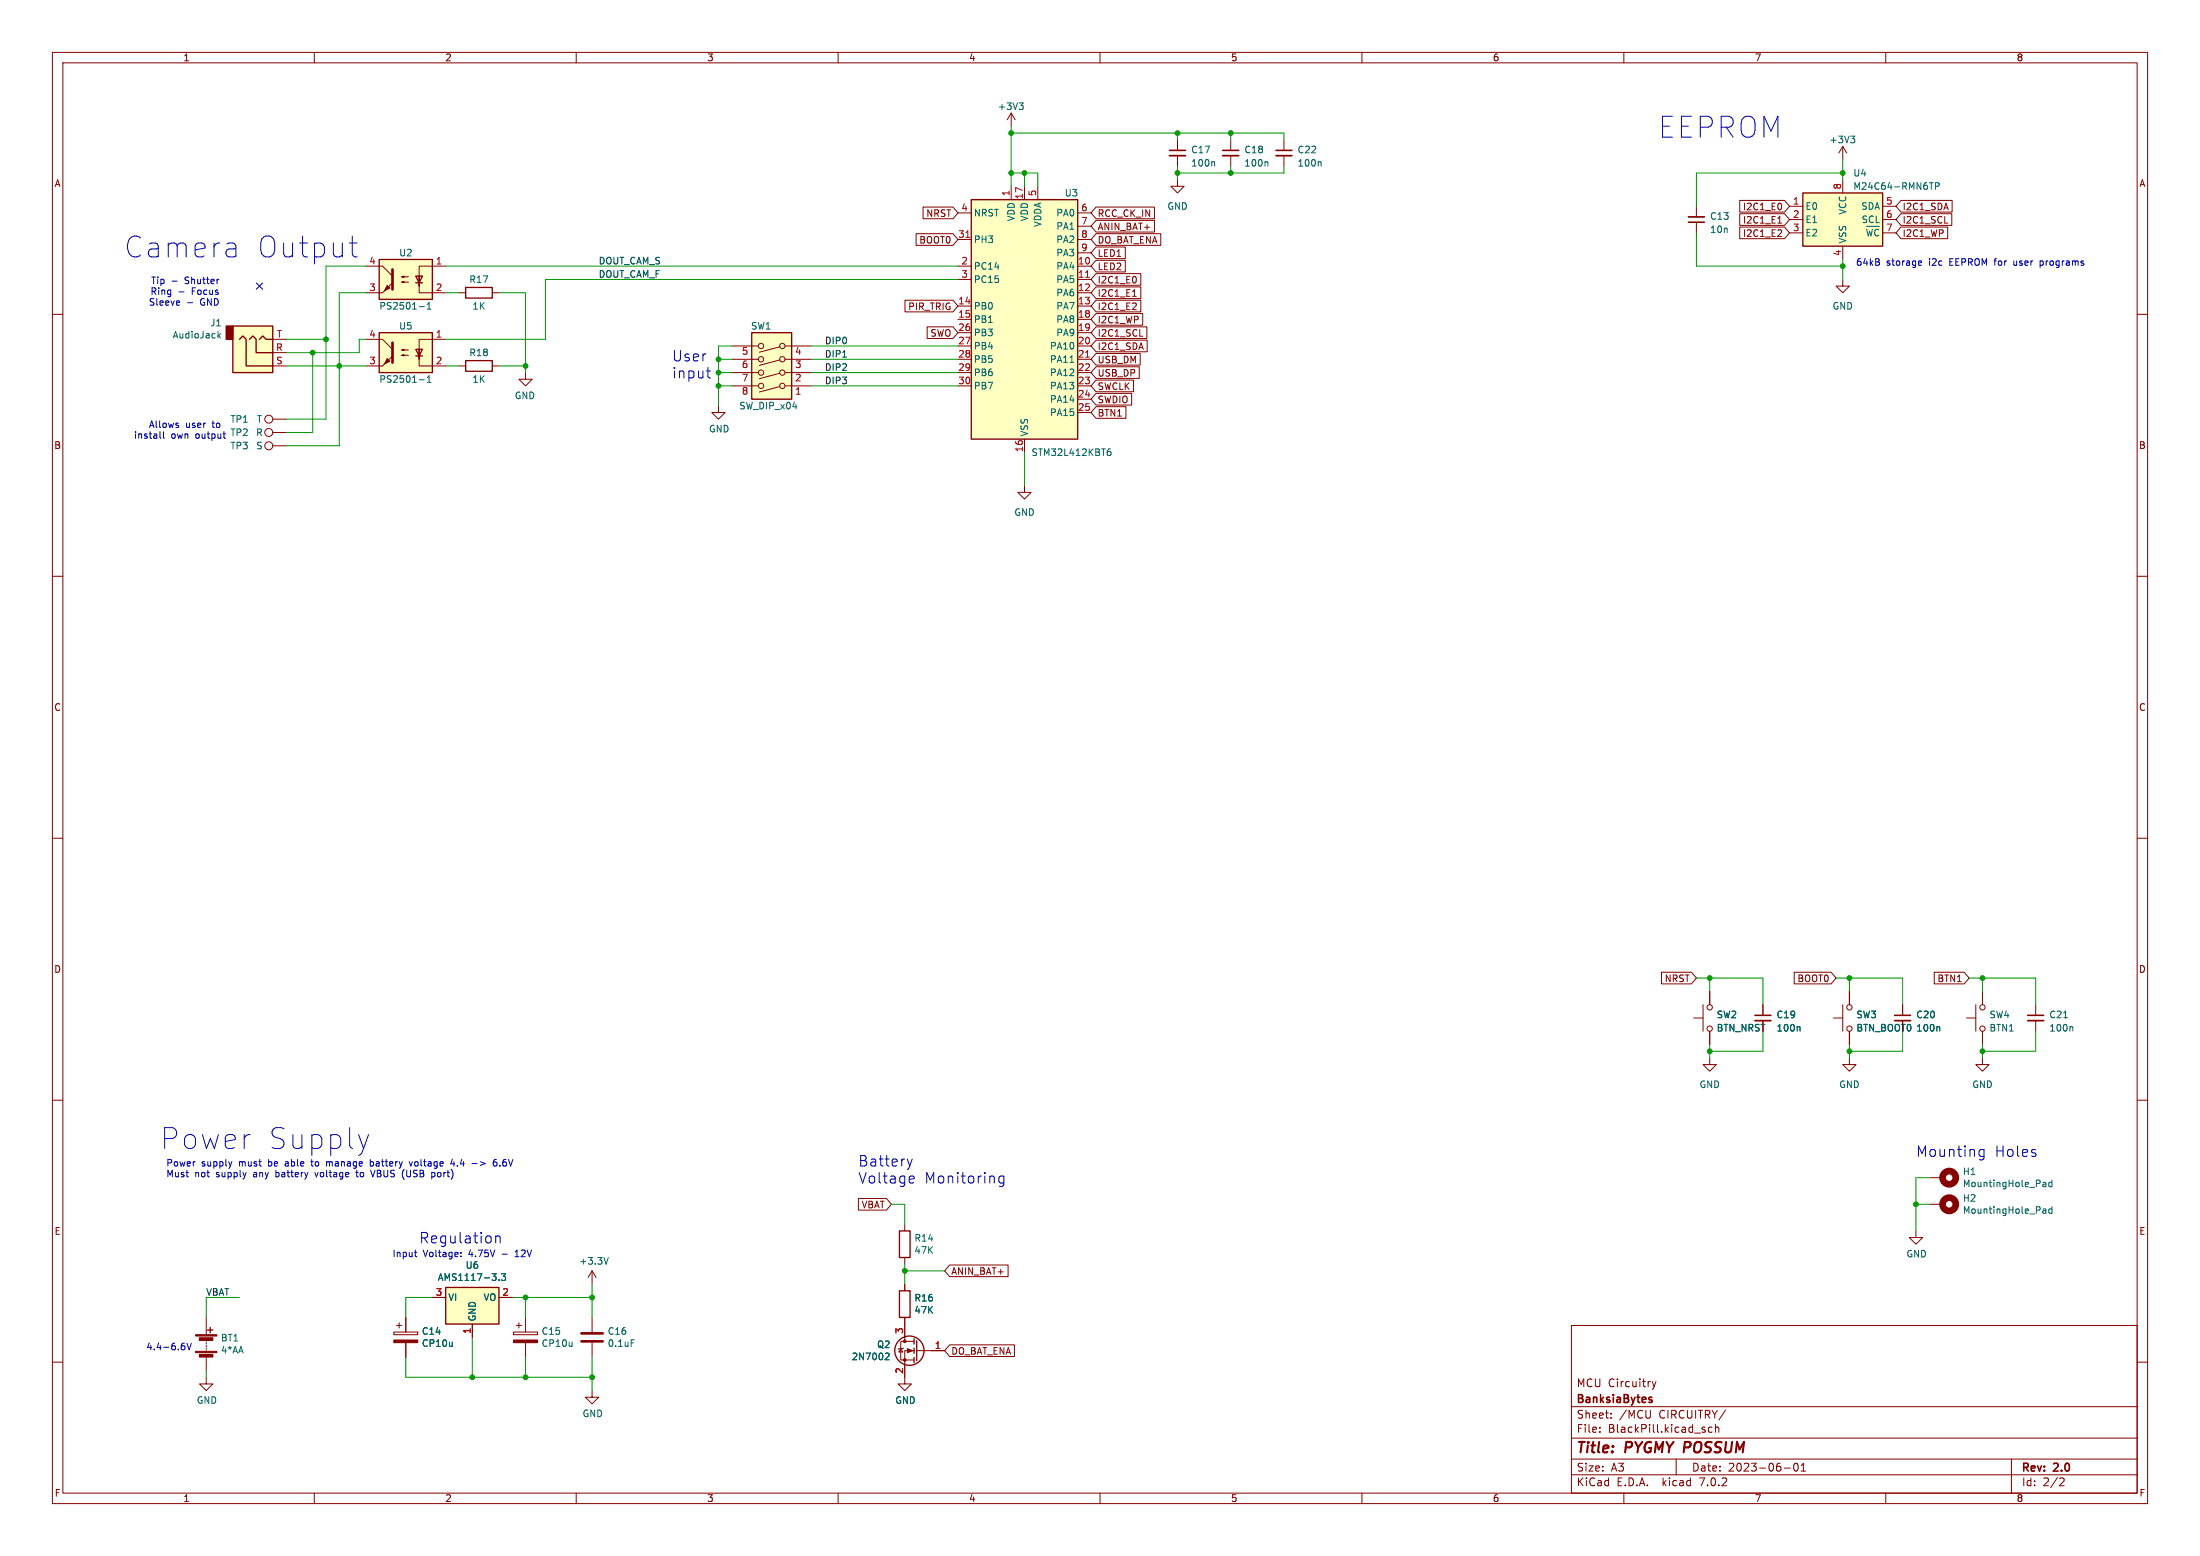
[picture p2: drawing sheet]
<svg xmlns="http://www.w3.org/2000/svg" width="420mm" height="297mm" viewBox="0 0 420 297" stroke-linecap="round" stroke-linejoin="round" font-family="sans-serif">
<g fill="none" stroke="#840000" stroke-width=".19">
<path d="M10 10h400v277h-400zM12 12h396v273h-396zM60 10v2M110 10v2M160 10v2M210 10v2M260 10v2M310 10v2M360 10v2M176.2 39.5h5.7l1 1.1-1 1.2h-5.7zM193 21.6v2.5M193 35.6v2.5"/>
<path d="M193 21.6l-.7 1.3M193 21.6l.8 1.3M195.6 35.6v2.5M198.1 35.6v2.5M209.2 39.5h11.2v2.3h-11.2l-.9-1.2zM224.8 34.3v1.3h1.3l-1.3 1.2-1.3-1.2h1.3M224.8 26.7v2M224.8 29.7v2.1M234.9 26.7v2M234.9 29.7v2.1M245.1 26.7v2M245.1 29.7v2.1"/>
<path d="M323.8 39.4v2M332.1 38.3h8.6l.9 1.1-.9 1.1h-8.6zM340 38.9l.1 .4-.1 .6M341.6 39.4h2.6M351.8 27.9l-.8 1.3M351.8 27.9v2.6M351.8 34.3v2.5M351.8 27.9l.8 1.3M359.4 39.4h2.5M362.9 38.3h9.8v2.2h-9.8l-1-1.1zM10 60h2M69.8 50.8h3.2l1.9 1.9"/>
<path d="M69.8 55.9h3.2M76.7 53.8l.4-.1v.3l-.4-.2h1.3M76.7 52.8l.4-.1v.3l-.4-.2h1.3M80 54v1.9h5.1M85.1 50.8h-5.1v3.8v-1.9M87.6 55.9h1.3M94 55.9h1.2M172.8 57.3h9.1l1 1.1-1 1.1h-9.1zM174.9 44.6h7l1 1.1-1 1.1h-7zM182.9 50.8h2.5M182.9 53.3h2.5M182.9 58.4h2.5"/>
<path d="M182.9 45.7h2.5M182.9 40.6h2.5M205.7 55.9h2.6M205.7 50.8h2.6M205.7 53.3h2.6M205.7 58.4h2.6M205.7 45.7h2.6M205.7 40.6h2.6M205.7 43.2h2.6M205.7 48.3h2.6M209.2 49.7h5.6v2.2h-5.6l-.9-1.1zM209.2 44.6h12.4v2.2h-12.4l-.9-1.1z"/>
<path d="M209.2 42.1h11.2v2.2h-11.2l-.9-1.1zM209.2 54.8h8.6v2.2h-8.6l-.9-1.1zM209.2 52.2h8.6v2.3h-8.6l-.9-1.2zM209.2 57.3h8.6v2.2h-8.6l-.9-1.1zM209.2 47.1h5.6v2.3h-5.6l-.9-1.1zM209.2 59.8h9v2.3h-9l-.9-1.1zM216.2 56.6h.7M323.8 42.4v2.1M332.1 43.3h8.6l.9 1.2-.9 1.1h-8.6zM332.1 40.8h8.6l.9 1.1-.9 1.1h-8.6zM339.4 42.6h.7M340 43.9l.1 .2v.3l-.8 .7h.8"/>
<path d="M341.6 41.9h2.6M341.6 44.5h2.6M351.8 53.3v1.3h1.3l-1.3 1.3-1.3-1.3h1.3M351.8 47v2.5M359.4 41.9h2.5M359.4 44.5h2.5M362.9 40.8h9.7v2.2h-9.7l-1-1.1zM362.9 43.3h8.9v2.3h-8.9l-1-1.1zM408 60h2M52.1 67.3h2.5M52.1 69.9h2.5M52.1 64.8h2.5"/>
<path d="M69.8 69.9h3.2M69.8 64.8h3.2l1.9 1.9M76.7 67.8l.4-.1v.2l-.4-.1h1.3M76.7 66.8l.4-.1v.2l-.4-.1h1.3M80 67.9v2h5.1M85.1 64.8h-5.1v3.8v-1.9M87.6 69.9h1.3M94 69.9h1.2M100.3 71.1v1.3h-1.2l1.2 1.3 1.3-1.3h-1.3M137.2 77.5v1.2h1.2l-1.2 1.3-1.3-1.3h1.3M139.7 73.7h5.1M139.7 71.1h5.1"/>
<path d="M139.7 68.6h5.1M139.7 66h5.1M148.8 66.2l-3.8 1M148.8 68.7l-3.8 1M148.8 71.2l-3.8 1.1M148.8 73.8l-3.8 1M149.9 73.7h5M149.9 71.1h5M149.9 68.6h5M149.9 66h5M177 62.4h4.9l1 1.1-1 1.1h-4.9zM182.9 73.7h2.5"/>
<path d="M182.9 71.1h2.5M182.9 68.6h2.5M182.9 66h2.5M182.9 61h2.5M182.9 63.5h2.5M205.7 73.7h2.6M205.7 71.1h2.6M205.7 68.6h2.6M205.7 66h2.6M205.7 61h2.6M205.7 63.5h2.6M205.7 76.2h2.6"/>
<path d="M205.7 78.7h2.6M209.2 75.1h6.8v2.2h-6.8l-.9-1.1zM209.2 77.6h5.7v2.3h-5.7l-.9-1.2zM209.2 72.5h7.2v2.3h-7.2l-.9-1.1zM209.2 62.4h9.7v2.2h-9.7l-.9-1.1zM209.2 64.9h9.8v2.3h-9.8l-.9-1.2zM209.2 67.5h8.5v2.2h-8.5l-.9-1.1zM209.2 70h8.3v2.2h-8.3l-.9-1.1zM52.1 80h2.5M52.1 85.1h2.5M52.1 82.6h2.5M195.6 92.7v1.3h1.2l-1.2 1.3-1.3-1.3h1.3"/>
<path d="M195.6 83.8v2.6M10 110h2M408 110h2M10 160h2M408 160h2M317.2 185.6h5.7l.9 1.1-.9 1.1h-5.7zM323.3 194.3h1.8M325.1 191.8v5.1M326.4 189.2v2.6M326.4 196.9v2.5M336.5 191.8v2M336.5 194.8v2.1"/>
<path d="M342.5 185.6h7.1l.9 1.1-.9 1.1h-7.1zM350 194.3h1.8M351.8 191.8v5.1M353.1 189.2v2.6M353.1 196.9v2.5M363.2 191.8v2M363.2 194.8v2.1M369.3 185.6h5.7l.9 1.1-.9 1.1h-5.7zM375.4 194.3h1.8M377.2 191.8v5.1M378.5 189.2v2.6M378.5 196.9v2.5"/>
<path d="M388.6 191.8v2M388.6 194.8v2.1M10 210h2M326.4 201.9v1.3h1.3l-1.3 1.3-1.3-1.3h1.3M353.1 201.9v1.3h1.2l-1.2 1.3-1.3-1.3h1.3M378.5 201.9v1.3h1.2l-1.2 1.3-1.3-1.3h1.3M408 210h2M163.9 228.8h5.3l1 1.1-1 1.1h-5.3zM172.7 233.7v1.2M365.8 234.9v1.3h1.2l-1.2 1.3-1.3-1.3h1.3M368.3 224.8h2.5M368.3 229.9h2.5"/>
<path d="M10 260h2M39.4 251.5v3.3M39.4 255.8v.2M39.4 256.3v.2M39.4 256.8v.2M39.4 257.3v.3M39.4 257.8v.3M39.4 259.1v2.5M75.2 254.3h4.6v.5h-4.6zM75.7 253h1M76.2 252.5v1M77.5 251.5v2.8"/>
<path d="M77.5 256.3v2.8M82.5 247.6h2.6M90.2 252.7v2.6M95.2 247.6h2.6M98 254.3h4.6v.5h-4.6zM98.6 253h1M99.1 252.5v1M100.3 251.5v2.8M100.3 256.3v2.8M113 242.6l-.7 1.2M113 242.6v2.5M113 251.5v2.8"/>
<path d="M113 256.3v2.8M113 242.6l.8 1.2M172 257.4l.3 .7h-.7zM172.5 257.3l-1.1 .3M172.7 240v1.3M172.7 245.1v1.3M172.7 251.5v4.5M174.5 257.8h-1.8v6.4h1.3l-1.3 1.2-1.3-1.2h1.3M174.5 256h-2.5v3.6h2.5M175 257.8h5.3M181.3 256.7h12.4v2.2h-12.4l-1-1.1zM181.3 241.5h11.2v2.2h-11.2l-1-1.1z"/>
<path d="M300 253h108v32h-108zM408 260h2M39.4 262.9v1.3h1.2l-1.2 1.2-1.3-1.2h1.3M113 265.4v1.3h1.3l-1.3 1.3-1.2-1.3h1.2M300 278.5h108M300 274.5h108M300 268.5h108M305.4 273.3v.1M305.4 272.5v.1M307.6 270.6v.1M307.6 269.8v.1M315.1 269.2l-.1 1.4"/>
<path d="M315.4 263.7l.4 1M315.8 264.7l-.4 .5M316.1 263.7l-.3 1M320 278.5v3M325.3 272.9l.3 .2-.3 .3M325.3 272.4l.2 .1M326.8 272.5l-.4-.1-.3 .3 .2 .6h.5M327.5 272.5l.2-.1 .4 .1v.9M327.5 271.9v1.5M342.6 279.4l.2-.1a.8 .8 0 0 1 .5 .7 .8 .8 0 0 1-.5 .8 1 1 0 0 1-.2-1.4zM343.8 279.7l.5-.4v1.5M384 278.5v6.5"/>
<path d="M60 285v2M110 285v2M160 285v2M210 285v2M260 285v2M300 281.5h108M310 285v2M340.6 280.2h1.2M343.8 280.8h.9M360 285v2M393.4 282.1l.5 .1 .2 .3-1 1.1h1"/>
<circle cx="145.3" cy="66" r=".51"/>
<circle cx="145.3" cy="68.6" r=".51"/>
<circle cx="145.3" cy="71.1" r=".51"/>
<circle cx="145.3" cy="73.7" r=".51"/>
<circle cx="149.4" cy="71.1" r=".51"/>
<circle cx="149.4" cy="73.7" r=".51"/>
<circle cx="149.4" cy="68.6" r=".51"/>
<circle cx="149.4" cy="66" r=".51"/>
<circle cx="51.3" cy="82.5" r=".76"/>
<circle cx="51.3" cy="80" r=".76"/>
<circle cx="51.3" cy="85.1" r=".76"/>
<circle cx="326.4" cy="196.3" r=".51"/>
<circle cx="326.4" cy="192.3" r=".51"/>
<circle cx="353.1" cy="192.3" r=".51"/>
<circle cx="353.1" cy="196.3" r=".51"/>
<circle cx="378.5" cy="192.3" r=".51"/>
<circle cx="378.5" cy="196.3" r=".51"/>
</g>
<path d="M223.3 28.7h3M233.4 28.7h3.1M243.6 28.7h3M322.3 42.4h3.1M335 193.8h3.1M361.7 193.8h3M387.1 193.8h3M315.2 267.2l.2 .2-.2 .3M315.2 266.7l.1 .1" fill="none" stroke="#840000" stroke-width=".3"/>
<g fill="#ffffc2" stroke="#ffffc2" stroke-width=".19">
<path d="M72.4 49.5h10.1v7.7h-10.1z"/>
<path d="M44.4 62.2h7.7v8.9h-7.7z"/>
<path d="M143.5 63.5h7.6v12.7h-7.6z"/>
<path d="M85.1 245.7h10.1v7h-10.1z"/>
<path d="M72.4 63.5h10.1v7.6h-10.1z"/>
<path d="M185.4 38.1h20.3v45.7h-20.3z"/>
<path d="M344.2 36.8h15.2v10.2h-15.2z"/>
</g>
<g fill="none" stroke="#840000" stroke-width=".25">
<path d="M185.4 38.1h20.3v45.7h-20.3zM344.2 36.8h15.2v10.2h-15.2zM72.4 49.5h10.1v7.7h-10.1zM79.4 52.7h1.2l-.6 1.3zM79.4 54h1.2M88.9 54.9h5.1v2h-5.1zM44.4 62.2h7.7v8.9h-7.7zM45.7 64.8l.7-.7 .6 .7v5.1h5.1M47.6 64.8l.7-.7 .6 .7v2.5h3.2M49.5 64.8l.7-.7 .6 .7h1.3M72.4 63.5h10.1v7.6h-10.1zM79.4 66.7h1.2l-.6 1.2z"/>
<path d="M79.4 67.9h1.2M88.9 68.8h5.1v2.1h-5.1zM143.5 63.5h7.6v12.7h-7.6zM171.7 234.9h2v5.1h-2zM39.6 253.9h1M40.1 253.4v1M85.1 245.7h10.1v7h-10.1zM171.7 246.4h2v5.1h-2zM174.5 255.5v1M174.5 257.3v1M174.5 259.1v1M175 255.9v3.8"/>
<circle cx="173.6" cy="257.8" r="2.79"/>
</g>
<g fill="#840000" stroke="#840000" stroke-width=".19">
<path d="M73 55.9l1.9-1.9z"/>
<path d="M73.9 54.5l.5 .5-1 .5z"/>
<path d="M75.2 255.8h4.6v.5h-4.6z"/>
<path d="M73 69.9l1.9-2z"/>
<path d="M73.9 68.5l.5 .5-1 .5z"/>
<path d="M98 255.8h4.6v.5h-4.6z"/>
<path d="M173.2 257.4l1 .4-1 .4z"/>
<path d="M37.3 257.9h4.1v.3h-4.1z"/>
<path d="M37.3 254.8h4.1v.2h-4.1z"/>
<path d="M38 258.5h2.6v.5h-2.6z"/>
<path d="M38 255.3h2.6v.6h-2.6z"/>
<circle cx="172.7" cy="259.6" r=".25"/>
<circle cx="172.7" cy="256" r=".25"/>
</g>
<path d="M74.9 51.4v3.8M74.9 65.4v3.8M111 256h4.1M111 254.5h4.1" fill="none" stroke="#840000" stroke-width=".51"/>
<g fill="none" stroke="#006464" stroke-width=".19">
<path d="M194.6 19.6h.7l-.4 .5M195.1 20.1l.2 .3v.3l-.2 .2M231.7 30.9l.2 .1v.7M241.9 30.9l.1 .1v.7M252 30.9l.2 .1v.7M353.3 26h.8l-.4 .5M353.8 26.5l.3 .2v.3l-.3 .3M368.3 34.9h.8M369.5 35.5h.6l.1-.2-.1-.3-.6-.1v1.2M80 58.5h1M81.6 59h.7M81.6 58.1l.3-.4v1.3"/>
<path d="M356.4 43.8l.3 1.2M357.5 43.8l-.4 1.2M358.7 43.9l-.4-.1-.4 .3M41.7 64l.4 .5M42.1 63.7l-.5 .5M80 72.5h1M81.6 72.1l.3-.4v1.3M81.6 73h.7M204.3 69.2h.7M211.4 86.3l.5-.1 .2 .2-.1 .5h-.4l-.2-.1M212 85.7h-.4l-.2 .3M343.5 196l.1 .1v.7"/>
<path d="M370.1 196l.2 .1v.7M395.5 196l.2 .1v.7M390.1 225.7h.3l.2 .2v.6M390.1 230.8h.3l.2 .1v.7M390.6 226.5h-.5M390.6 226h-.5M390.6 231.5l-.5 .1M390.6 231.1h-.5M391.7 225.7h-.3l-.3 .2 .1 .6h.5M391.7 225.3v1.2M391.7 230.3v1.3M391.7 230.8h-.3l-.3 .2 .1 .5h.5"/>
<path d="M95.2 244.3v.1M95.7 243.1h.8l-.4 .5 .4 .1v.6l-.2 .1-.6-.1M116.1 240l-.4 1.3M120.5 255.7h.6M169.2 258.3h.4l.1 .3-.7 .9h.7"/>
</g>
<path d="M223.3 29.7h3M233.4 29.7h3.1M243.6 29.7h3M322.3 41.4h3.1M335 194.8h3.1M361.7 194.8h3M387.1 194.8h3" fill="none" stroke="#840000" stroke-width=".33"/>
<path d="M43.2 62.2h1.2v2.6h-1.2z" fill="#840000" stroke="#840000" stroke-width=".25"/>
<g fill="none" stroke="#840000" stroke-width="1.3">
<circle cx="372.1" cy="224.8" r="1.27"/>
<circle cx="372.1" cy="229.9" r="1.27"/>
</g>
<path d="M184.4 45.3h.7M207.3 52.9h.7M207.3 68.2h.7" fill="none" stroke="#a90000" stroke-width=".19"/>
<g fill="none" stroke="#0000c2" stroke-width=".19">
<path d="M32.8 53.7h1M34.2 55.7h.9M34.2 57.5l.1 .2-.6 .1M35.8 57.8h1M41.8 53.3l-.3 .1M66.7 46.4h1.5M67.4 48.9l.8 .1M366.4 49.8l.4 .1v.2l-.6 .1M366.8 50.6h-.4M134.9 70.8h.7M135.2 72l.4 .1M30.5 82.4v1.1l.2 .2"/>
<path d="M31.2 82.4v1.1l.2 .2M33.9 81.2l.2 .2-.2 .2M33.9 80.8h.1M42.6 82.8h.5M42.8 83.5l.3 .2M70.4 216.6l-1 2.6M378 219.5l.2-.1 .6 .1M378.8 219.4v1.6a.54 .54 0 0 1-.9 .3M44.3 221.7l-.3 .9M67.9 223.8h.5M70.7 221.3v1.3M70.7 222.5l.1 .1"/>
<path d="M70.8 223.4l.4 1.2M70.8 221.7l-.1 .1M78.1 221.7l.3 .9M79.1 239h.5M79.3 239.8l.3 .1M82.4 223.8v1.3M82.4 224.6h.4M82.8 223.8h-.4M86.4 221.2l-.3 1h.7M88 239.8v.1M88 239.1v.1M90.1 222.1h1"/>
<path d="M94.6 235.9v1.3M94.6 236.1a.5 .5 0 0 1 .9 .1v1M94.8 221.3l-.4 .1a.86 .86 0 0 0 0 1.2l.4-.1M94.8 221.9l-.4-.1-.2 .2M173.2 221.2l.5 1.4M173.7 222.6l-.2 .4M173.9 224.5l.5 .1 .1 .4-.9 .1M174.1 221.2l-.4 1.4M174.4 225.7l-.5 .1M191.6 224.6l-.5-.1-.4 .4v.5l.2 .3 .2 .1 .5-.1M191.6 224.5v1.6a.54 .54 0 0 1-.8 .3M378 220.6l.2 .1 .6-.1"/>
<path d="M35.2 256.9l.1 .2-.1 .5M35.7 256.4l.4 1.3 .4-1.3"/>
</g>
<g fill="none" stroke="#009600" stroke-width=".19">
<path d="M193 24.1v11.5M193 33h5.1v2.6M193 25.4h52.1v1.3M195.6 33v2.6M224.8 25.4v1.3M224.8 31.8v2.5M234.9 25.4v1.3M234.9 31.8v1.2M245.1 31.8v1.2h-20.3M351.8 30.5v3.8M351.8 33h-28v6.4M69.8 55.9h-5v29.2h-10.2"/>
<path d="M69.8 50.8h-7.6v29.2h-7.6M85.1 50.8h97.8M85.1 55.9h2.5M95.2 55.9h5.1v15.2M182.9 53.3h-78.8v11.5h-19M323.8 44.5v6.3h28M351.8 49.5v3.8M54.6 64.8h7.6M54.6 69.9h15.2M59.7 67.3v15.3h-5.1M69.8 64.8h-1.2v2.5h-14M85.1 69.9h2.5"/>
<path d="M95.2 69.9h5.1M137.2 68.6h2.5M137.2 71.1h2.5M137.2 73.7h2.5M139.7 66h-2.5v11.5M154.9 68.6h28M154.9 66h28M154.9 71.1h28M154.9 73.7h28M195.6 86.4v6.3M323.8 186.7h12.7v5.1M326.4 186.7v2.5"/>
<path d="M326.4 199.4v2.5M336.5 196.9v3.8h-10.1M350.5 186.7h12.7v5.1M353.1 186.7v2.5M353.1 199.4v2.5M363.2 196.9v3.8h-10.1M375.9 186.7h12.7v5.1M378.5 186.7v2.5M378.5 199.4v2.5M388.6 196.9v3.8h-10.1M170.2 229.9h2.5v3.8M365.8 229.9h2.5"/>
<path d="M368.3 224.8h-2.5v10.1M45.7 247.6h-6.3v3.9M77.5 259.1v3.8h35.5M82.5 247.6h-5v3.9M90.2 255.3v7.6M97.8 247.6h15.2M100.3 247.6v3.9M100.3 259.1v3.8M113 245.1v6.4M113 259.1v6.3M172.7 241.3v3.8M172.7 242.6h7.6"/>
<path d="M39.4 261.6v1.3"/>
</g>
<path d="M48.9 54l1.2 1.2M50.1 54l-1.2 1.2" fill="none" stroke="#000084" stroke-width=".19"/>
<g fill="#009600" stroke="#009600" stroke-width=".19">
<circle cx="59.7" cy="67.3" r=".46"/>
<circle cx="62.2" cy="64.8" r=".46"/>
<circle cx="64.8" cy="69.9" r=".46"/>
<circle cx="351.8" cy="50.8" r=".46"/>
<circle cx="326.4" cy="186.7" r=".46"/>
<circle cx="353.1" cy="186.7" r=".46"/>
<circle cx="351.8" cy="33" r=".46"/>
<circle cx="137.2" cy="73.7" r=".46"/>
<circle cx="137.2" cy="68.6" r=".46"/>
<circle cx="137.2" cy="71.1" r=".46"/>
<circle cx="100.3" cy="69.9" r=".46"/>
<circle cx="113" cy="262.9" r=".46"/>
<circle cx="100.3" cy="247.6" r=".46"/>
<circle cx="100.3" cy="262.9" r=".46"/>
<circle cx="90.2" cy="262.9" r=".46"/>
<circle cx="353.1" cy="200.7" r=".46"/>
<circle cx="378.5" cy="200.7" r=".46"/>
<circle cx="326.4" cy="200.7" r=".46"/>
<circle cx="378.5" cy="186.7" r=".46"/>
<circle cx="365.8" cy="229.9" r=".46"/>
<circle cx="193" cy="33" r=".46"/>
<circle cx="113" cy="247.6" r=".46"/>
<circle cx="172.7" cy="242.6" r=".46"/>
<circle cx="195.6" cy="33" r=".46"/>
<circle cx="193" cy="25.4" r=".46"/>
<circle cx="224.8" cy="33" r=".46"/>
<circle cx="234.9" cy="25.4" r=".46"/>
<circle cx="224.8" cy="25.4" r=".46"/>
<circle cx="234.9" cy="33" r=".46"/>
</g>
<g font-size="5.6" fill="#0000c2">
<text x="316.8" y="26.7">EEPROM</text>
<text x="24" y="49.5">Camera</text>
<text x="49" y="49.5">Output</text>
<text x="30.5" y="219.7">Power</text>
<text x="50.8" y="219.7">Supply</text>
</g>
<g font-size="2.8" fill="#0000c2">
<text x="128.3" y="69.1">User</text>
<text x="128.3" y="72.4">input</text>
<text x="365.8" y="221">Mounting</text>
<text x="380.7" y="221">Holes</text>
<text x="163.8" y="222.8">Battery</text>
<text x="163.8" y="226.1">Voltage</text>
<text x="176.4" y="226.1">Monitoring</text>
<text x="80" y="237.5">Regulation</text>
</g>
<g font-size="2.8" fill="#840000">
<text x="301" y="277.8">Title:</text>
<text x="310.4" y="277.8">PYGMY POSSUM</text>
</g>
<g font-size="2.1" fill="#840000">
<text x="301" y="268.1">BanksiaBytes</text>
<text x="301" y="264.9">MCU Circuitry</text>
<text x="301" y="273.6">File:</text>
<text x="301" y="270.9">Sheet:</text>
<text x="307" y="273.6">BlackPill.kicad_sch</text>
<text x="309.1" y="270.9">/MCU</text>
<text x="316.7" y="270.9">CIRCUITRY/</text>
<text x="301" y="281">Size:</text>
<text x="307.6" y="281">A3</text>
<text x="323" y="281">Date:</text>
<text x="329.9" y="281">2023-06-01</text>
<text x="386" y="281.2">Rev:</text>
<text x="392.2" y="281.2">2.0</text>
<text x="301" y="283.8">KiCad</text>
<text x="308.6" y="283.8">E.D.A.</text>
<text x="317.4" y="283.8">kicad</text>
<text x="324.5" y="283.8">7.0.2</text>
<text x="386" y="283.8">Id:</text>
<text x="390" y="283.8">2/2</text>
</g>
<g font-size="1.8" fill="#840000">
<text x="35" y="11.8">1</text>
<text x="85" y="11.8">2</text>
<text x="135" y="11.8">3</text>
<text x="185" y="11.8">4</text>
<text x="235" y="11.8">5</text>
<text x="285" y="11.8">6</text>
<text x="335" y="11.8">7</text>
<text x="385" y="11.8">8</text>
<text x="10.4" y="35.8">A</text>
<text x="408.4" y="35.8">A</text>
<text x="176.7" y="41.6">NRST</text>
<text x="209.5" y="41.6">RCC_CK_IN</text>
<text x="332.6" y="40.3">I2C1_E0</text>
<text x="363.2" y="40.3">I2C1_SDA</text>
<text x="175.4" y="46.6">BOOT0</text>
<text x="209.5" y="46.6">DO_BAT_ENA</text>
<text x="209.5" y="44.1">ANIN_BAT+</text>
<text x="332.6" y="45.4">I2C1_E2</text>
<text x="332.6" y="42.8">I2C1_E1</text>
<text x="363.2" y="42.8">I2C1_SCL</text>
<text x="363.2" y="45.4">I2C1_WP</text>
<text x="209.5" y="51.7">LED2</text>
<text x="209.5" y="49.2">LED1</text>
<text x="173.3" y="59.3">PIR_TRIG</text>
<text x="209.5" y="56.8">I2C1_E1</text>
<text x="209.5" y="54.3">I2C1_E0</text>
<text x="209.5" y="59.3">I2C1_E2</text>
<text x="177.5" y="64.4">SWO</text>
<text x="209.5" y="61.9">I2C1_WP</text>
<text x="209.5" y="64.4">I2C1_SCL</text>
<text x="209.5" y="67">I2C1_SDA</text>
<text x="209.5" y="69.5">USB_DM</text>
<text x="209.5" y="77.1">SWDIO</text>
<text x="209.5" y="74.6">SWCLK</text>
<text x="209.5" y="72">USB_DP</text>
<text x="209.5" y="79.7">BTN1</text>
<text x="10.3" y="85.8">B</text>
<text x="408.3" y="85.8">B</text>
<text x="10.3" y="135.8">C</text>
<text x="408.3" y="135.8">C</text>
<text x="10.3" y="185.8">D</text>
<text x="408.3" y="185.8">D</text>
<text x="317.7" y="187.6">NRST</text>
<text x="343" y="187.6">BOOT0</text>
<text x="369.7" y="187.6">BTN1</text>
<text x="164.4" y="230.8">VBAT</text>
<text x="10.4" y="235.8">E</text>
<text x="408.3" y="235.8">E</text>
<text x="181.6" y="243.5">ANIN_BAT+</text>
<text x="181.6" y="258.7">DO_BAT_ENA</text>
<text x="10.4" y="285.8">F</text>
<text x="35" y="286.8">1</text>
<text x="85" y="286.8">2</text>
<text x="135" y="286.8">3</text>
<text x="185" y="286.8">4</text>
<text x="235" y="286.8">5</text>
<text x="285" y="286.8">6</text>
<text x="335" y="286.8">7</text>
<text x="385" y="286.8">8</text>
<text x="408.4" y="285.8">F</text>
</g>
<g font-size="1.8" fill="#006464">
<text x="190.4" y="21.1">+3V3</text>
<text x="227.3" y="29.4">C17</text>
<text x="237.5" y="29.4">C18</text>
<text x="247.7" y="29.4">C22</text>
<text x="349.2" y="27.5">+3V3</text>
<text x="227.3" y="31.9">100n</text>
<text x="237.5" y="31.9">100n</text>
<text x="247.7" y="31.9">100n</text>
<text x="353.8" y="33.8">U4</text>
<text x="185.9" y="41.5">NRST</text>
<text x="201.5" y="41.5">PA0</text>
<text x="203.2" y="37.7">U3</text>
<text x="222.8" y="40.2">GND</text>
<text x="344.7" y="40.2">E0</text>
<text x="352.6" y="41.1" transform="rotate(-90 352.6 41.1)">VCC</text>
<text x="353.8" y="36.4">M24C64-RMN6TP</text>
<text x="355.2" y="40.2">SDA</text>
<text x="185.9" y="46.5">PH3</text>
<text x="193.9" y="42.4" transform="rotate(-90 193.9 42.4)">VDD</text>
<text x="196.4" y="42.4" transform="rotate(-90 196.4 42.4)">VDD</text>
<text x="198.9" y="43.5" transform="rotate(-90 198.9 43.5)">VDDA</text>
<text x="201.5" y="44">PA1</text>
<text x="201.5" y="46.5">PA2</text>
<text x="326.4" y="42.1">C13</text>
<text x="326.4" y="44.6">10n</text>
<text x="344.7" y="42.7">E1</text>
<text x="344.7" y="45.3">E2</text>
<text x="352.6" y="46.5" transform="rotate(-90 352.6 46.5)">VSS</text>
<text x="355.3" y="42.7">SCL</text>
<text x="356.1" y="45.9">~{WC}</text>
<text x="76.1" y="49.1">U2</text>
<text x="185.9" y="51.6">PC14</text>
<text x="201.5" y="51.6">PA4</text>
<text x="201.5" y="49.1">PA3</text>
<text x="72.4" y="59.2">PS2501-1</text>
<text x="89.5" y="54.2">R17</text>
<text x="90.1" y="59.2">1K</text>
<text x="185.9" y="59.2">PB0</text>
<text x="185.9" y="54.2">PC15</text>
<text x="201.5" y="54.2">PA5</text>
<text x="201.5" y="56.7">PA6</text>
<text x="201.5" y="59.2">PA7</text>
<text x="349.8" y="59.2">GND</text>
<text x="32.9" y="64.8">AudioJack</text>
<text x="40.1" y="62.4">J1</text>
<text x="76.1" y="63.1">U5</text>
<text x="143.3" y="63.1">SW1</text>
<text x="185.9" y="61.8">PB1</text>
<text x="185.9" y="64.3">PB3</text>
<text x="201.5" y="61.8">PA8</text>
<text x="201.5" y="64.3">PA9</text>
<text x="89.5" y="68.1">R18</text>
<text x="185.9" y="66.9">PB4</text>
<text x="185.9" y="69.4">PB5</text>
<text x="185.9" y="71.9">PB6</text>
<text x="200.3" y="66.9">PA10</text>
<text x="200.3" y="69.4">PA11</text>
<text x="200.3" y="71.9">PA12</text>
<text x="72.4" y="73.2">PS2501-1</text>
<text x="90.1" y="73.2">1K</text>
<text x="98.2" y="76.3">GND</text>
<text x="185.9" y="74.5">PB7</text>
<text x="200.3" y="74.5">PA13</text>
<text x="200.3" y="77">PA14</text>
<text x="43.9" y="80.8">TP1</text>
<text x="43.9" y="83.4">TP2</text>
<text x="48.8" y="83.4">R</text>
<text x="49" y="80.8">T</text>
<text x="135.3" y="82.7">GND</text>
<text x="141.1" y="78.3">SW_DIP_x04</text>
<text x="196.4" y="83.3" transform="rotate(-90 196.4 83.3)">VSS</text>
<text x="200.3" y="79.6">PA15</text>
<text x="43.9" y="85.9">TP3</text>
<text x="48.9" y="85.9">S</text>
<text x="196.9" y="87.2">STM32L412KBT6</text>
<text x="193.6" y="98.6">GND</text>
<text x="327.7" y="194.5">SW2</text>
<text x="327.7" y="197">BTN_NRST</text>
<text x="339.1" y="194.5">C19</text>
<text x="339.1" y="197">100n</text>
<text x="354.3" y="194.5">SW3</text>
<text x="354.3" y="197">BTN_BOOT0</text>
<text x="365.8" y="194.5">C20</text>
<text x="365.8" y="197">100n</text>
<text x="379.7" y="194.5">SW4</text>
<text x="379.7" y="197">BTN1</text>
<text x="391.2" y="194.5">C21</text>
<text x="391.2" y="197">100n</text>
<text x="324.4" y="207.8">GND</text>
<text x="351.1" y="207.8">GND</text>
<text x="376.5" y="207.8">GND</text>
<text x="374.7" y="224.4">H1</text>
<text x="374.7" y="226.8">MountingHole_Pad</text>
<text x="374.7" y="229.5">H2</text>
<text x="374.7" y="231.8">MountingHole_Pad</text>
<text x="174.5" y="237.1">R14</text>
<text x="174.5" y="239.5">47K</text>
<text x="83.5" y="244.6">AMS1117-3.3</text>
<text x="88.8" y="242.3">U6</text>
<text x="110.5" y="241.5">+3.3V</text>
<text x="363.9" y="240.2">GND</text>
<text x="85.6" y="248.5">VI</text>
<text x="92.2" y="248.5">VO</text>
<text x="174.5" y="248.6">R16</text>
<text x="174.5" y="250.9">47K</text>
<text x="42.1" y="256.2">BT1</text>
<text x="80.5" y="254.9">C14</text>
<text x="80.5" y="257.2">CP10u</text>
<text x="91" y="252.2" transform="rotate(-90 91 252.2)">GND</text>
<text x="103.3" y="254.9">C15</text>
<text x="103.3" y="257.2">CP10u</text>
<text x="116" y="254.9">C16</text>
<text x="116" y="257.2">0.1uF</text>
<text x="167.4" y="257.5">Q2</text>
<text x="42.1" y="258.5">4*AA</text>
<text x="162.5" y="259.8">2N7002</text>
<text x="37.5" y="268.1">GND</text>
<text x="170.8" y="268.1">GND</text>
<text x="111.2" y="270.6">GND</text>
</g>
<g font-size="1.8" fill="#a90000">
<text x="183.5" y="40.4">4</text>
<text x="192.8" y="37.5" transform="rotate(-90 192.8 37.5)">1</text>
<text x="195.3" y="38.1" transform="rotate(-90 195.3 38.1)">17</text>
<text x="197.9" y="37.5" transform="rotate(-90 197.9 37.5)">5</text>
<text x="206.3" y="40.4">6</text>
<text x="342.2" y="39.1">1</text>
<text x="342.2" y="41.7">2</text>
<text x="351.5" y="36.2" transform="rotate(-90 351.5 36.2)">8</text>
<text x="360" y="39.1">5</text>
<text x="360" y="41.7">6</text>
<text x="182.9" y="45.5">31</text>
<text x="206.3" y="42.9">7</text>
<text x="206.3" y="45.5">8</text>
<text x="342.2" y="44.2">3</text>
<text x="360" y="44.2">7</text>
<text x="70.5" y="50.5">4</text>
<text x="83.2" y="50.5">1</text>
<text x="183.5" y="50.5">2</text>
<text x="183.5" y="53.1">3</text>
<text x="205.7" y="50.5">10</text>
<text x="205.7" y="53.1">11</text>
<text x="206.3" y="48">9</text>
<text x="351.5" y="48.9" transform="rotate(-90 351.5 48.9)">4</text>
<text x="70.5" y="55.6">3</text>
<text x="83.2" y="55.6">2</text>
<text x="182.9" y="58.2">14</text>
<text x="205.7" y="55.6">12</text>
<text x="205.7" y="58.2">13</text>
<text x="52.8" y="64.5">T</text>
<text x="70.5" y="64.5">4</text>
<text x="83.2" y="64.5">1</text>
<text x="182.9" y="60.7">15</text>
<text x="182.9" y="63.2">26</text>
<text x="182.9" y="65.8">27</text>
<text x="205.7" y="60.7">18</text>
<text x="205.7" y="63.2">19</text>
<text x="205.7" y="65.8">20</text>
<text x="52.6" y="67.1">R</text>
<text x="52.7" y="69.6">S</text>
<text x="70.5" y="69.6">3</text>
<text x="83.2" y="69.6">2</text>
<text x="141.6" y="67.9">5</text>
<text x="141.6" y="70.5">6</text>
<text x="151.7" y="70.5">3</text>
<text x="151.7" y="67.9">4</text>
<text x="182.9" y="68.3">28</text>
<text x="182.9" y="70.9">29</text>
<text x="205.7" y="68.3">21</text>
<text x="205.7" y="70.9">22</text>
<text x="141.6" y="73">7</text>
<text x="141.6" y="75.6">8</text>
<text x="151.7" y="75.6">1</text>
<text x="151.7" y="73">2</text>
<text x="182.9" y="73.4">30</text>
<text x="205.7" y="73.4">23</text>
<text x="205.7" y="75.9">24</text>
<text x="205.7" y="78.5">25</text>
<text x="195.3" y="86.4" transform="rotate(-90 195.3 86.4)">16</text>
<text x="83.2" y="247.4">3</text>
<text x="95.9" y="247.4">2</text>
<text x="89.9" y="254.7" transform="rotate(-90 89.9 254.7)">1</text>
<text x="172.5" y="254.7" transform="rotate(-90 172.5 254.7)">3</text>
<text x="178.4" y="257.6">1</text>
<text x="172.5" y="262.3" transform="rotate(-90 172.5 262.3)">2</text>
</g>
<g font-size="1.8" fill="#0f0f0f">
<text x="114.3" y="50.5">DOUT_CAM_S</text>
<text x="114.3" y="53.1">DOUT_CAM_F</text>
<text x="157.5" y="65.8">DIP0</text>
<text x="157.5" y="70.9">DIP2</text>
<text x="157.5" y="68.3">DIP1</text>
<text x="157.5" y="73.4">DIP3</text>
<text x="39.4" y="247.4">VBAT</text>
</g>
<g font-size="1.8" fill="#0000c2">
<text x="354.3" y="50.8">64kB</text>
<text x="360.1" y="50.8">storage</text>
<text x="368.3" y="50.8">i2c</text>
<text x="372.3" y="50.8">EEPROM for</text>
<text x="384.8" y="50.8">user</text>
<text x="389.9" y="50.8">programs</text>
<text x="28.3" y="58.4">Sleeve</text>
<text x="28.6" y="56.4">Ring</text>
<text x="28.7" y="54.3">Tip</text>
<text x="35.2" y="54.3">Shutter</text>
<text x="36.5" y="56.4">Focus</text>
<text x="38.2" y="58.4">GND</text>
<text x="25.5" y="83.8">install</text>
<text x="28.3" y="81.8">Allows</text>
<text x="32.5" y="83.8">own</text>
<text x="35.3" y="81.8">user</text>
<text x="37.3" y="83.8">output</text>
<text x="40.5" y="81.8">to</text>
<text x="31.7" y="222.7">Power</text>
<text x="31.7" y="224.8">Must</text>
<text x="37.2" y="224.8">not</text>
<text x="38.5" y="222.7">supply</text>
<text x="41.3" y="224.8">supply</text>
<text x="45.7" y="222.7">must</text>
<text x="48.5" y="224.8">any</text>
<text x="51.4" y="222.7">be</text>
<text x="52.9" y="224.8">battery</text>
<text x="54.7" y="222.7">able</text>
<text x="59.8" y="222.7">to</text>
<text x="60.6" y="224.8">voltage</text>
<text x="62.8" y="222.7">manage</text>
<text x="68.6" y="224.8">to</text>
<text x="71.3" y="222.7">battery</text>
<text x="71.5" y="224.8">VBUS (USB</text>
<text x="79" y="222.7">voltage</text>
<text x="83.3" y="224.8">port)</text>
<text x="87" y="222.7">4.4</text>
<text x="91.1" y="222.7">-&gt;</text>
<text x="95.3" y="222.7">6.6V</text>
<text x="74.9" y="240">Input</text>
<text x="80.8" y="240">Voltage:</text>
<text x="89.5" y="240">4.75V</text>
<text x="95.9" y="240">-</text>
<text x="98.6" y="240">12V</text>
<text x="27.9" y="257.8">4.4-6.6V</text>
</g>
</svg>
